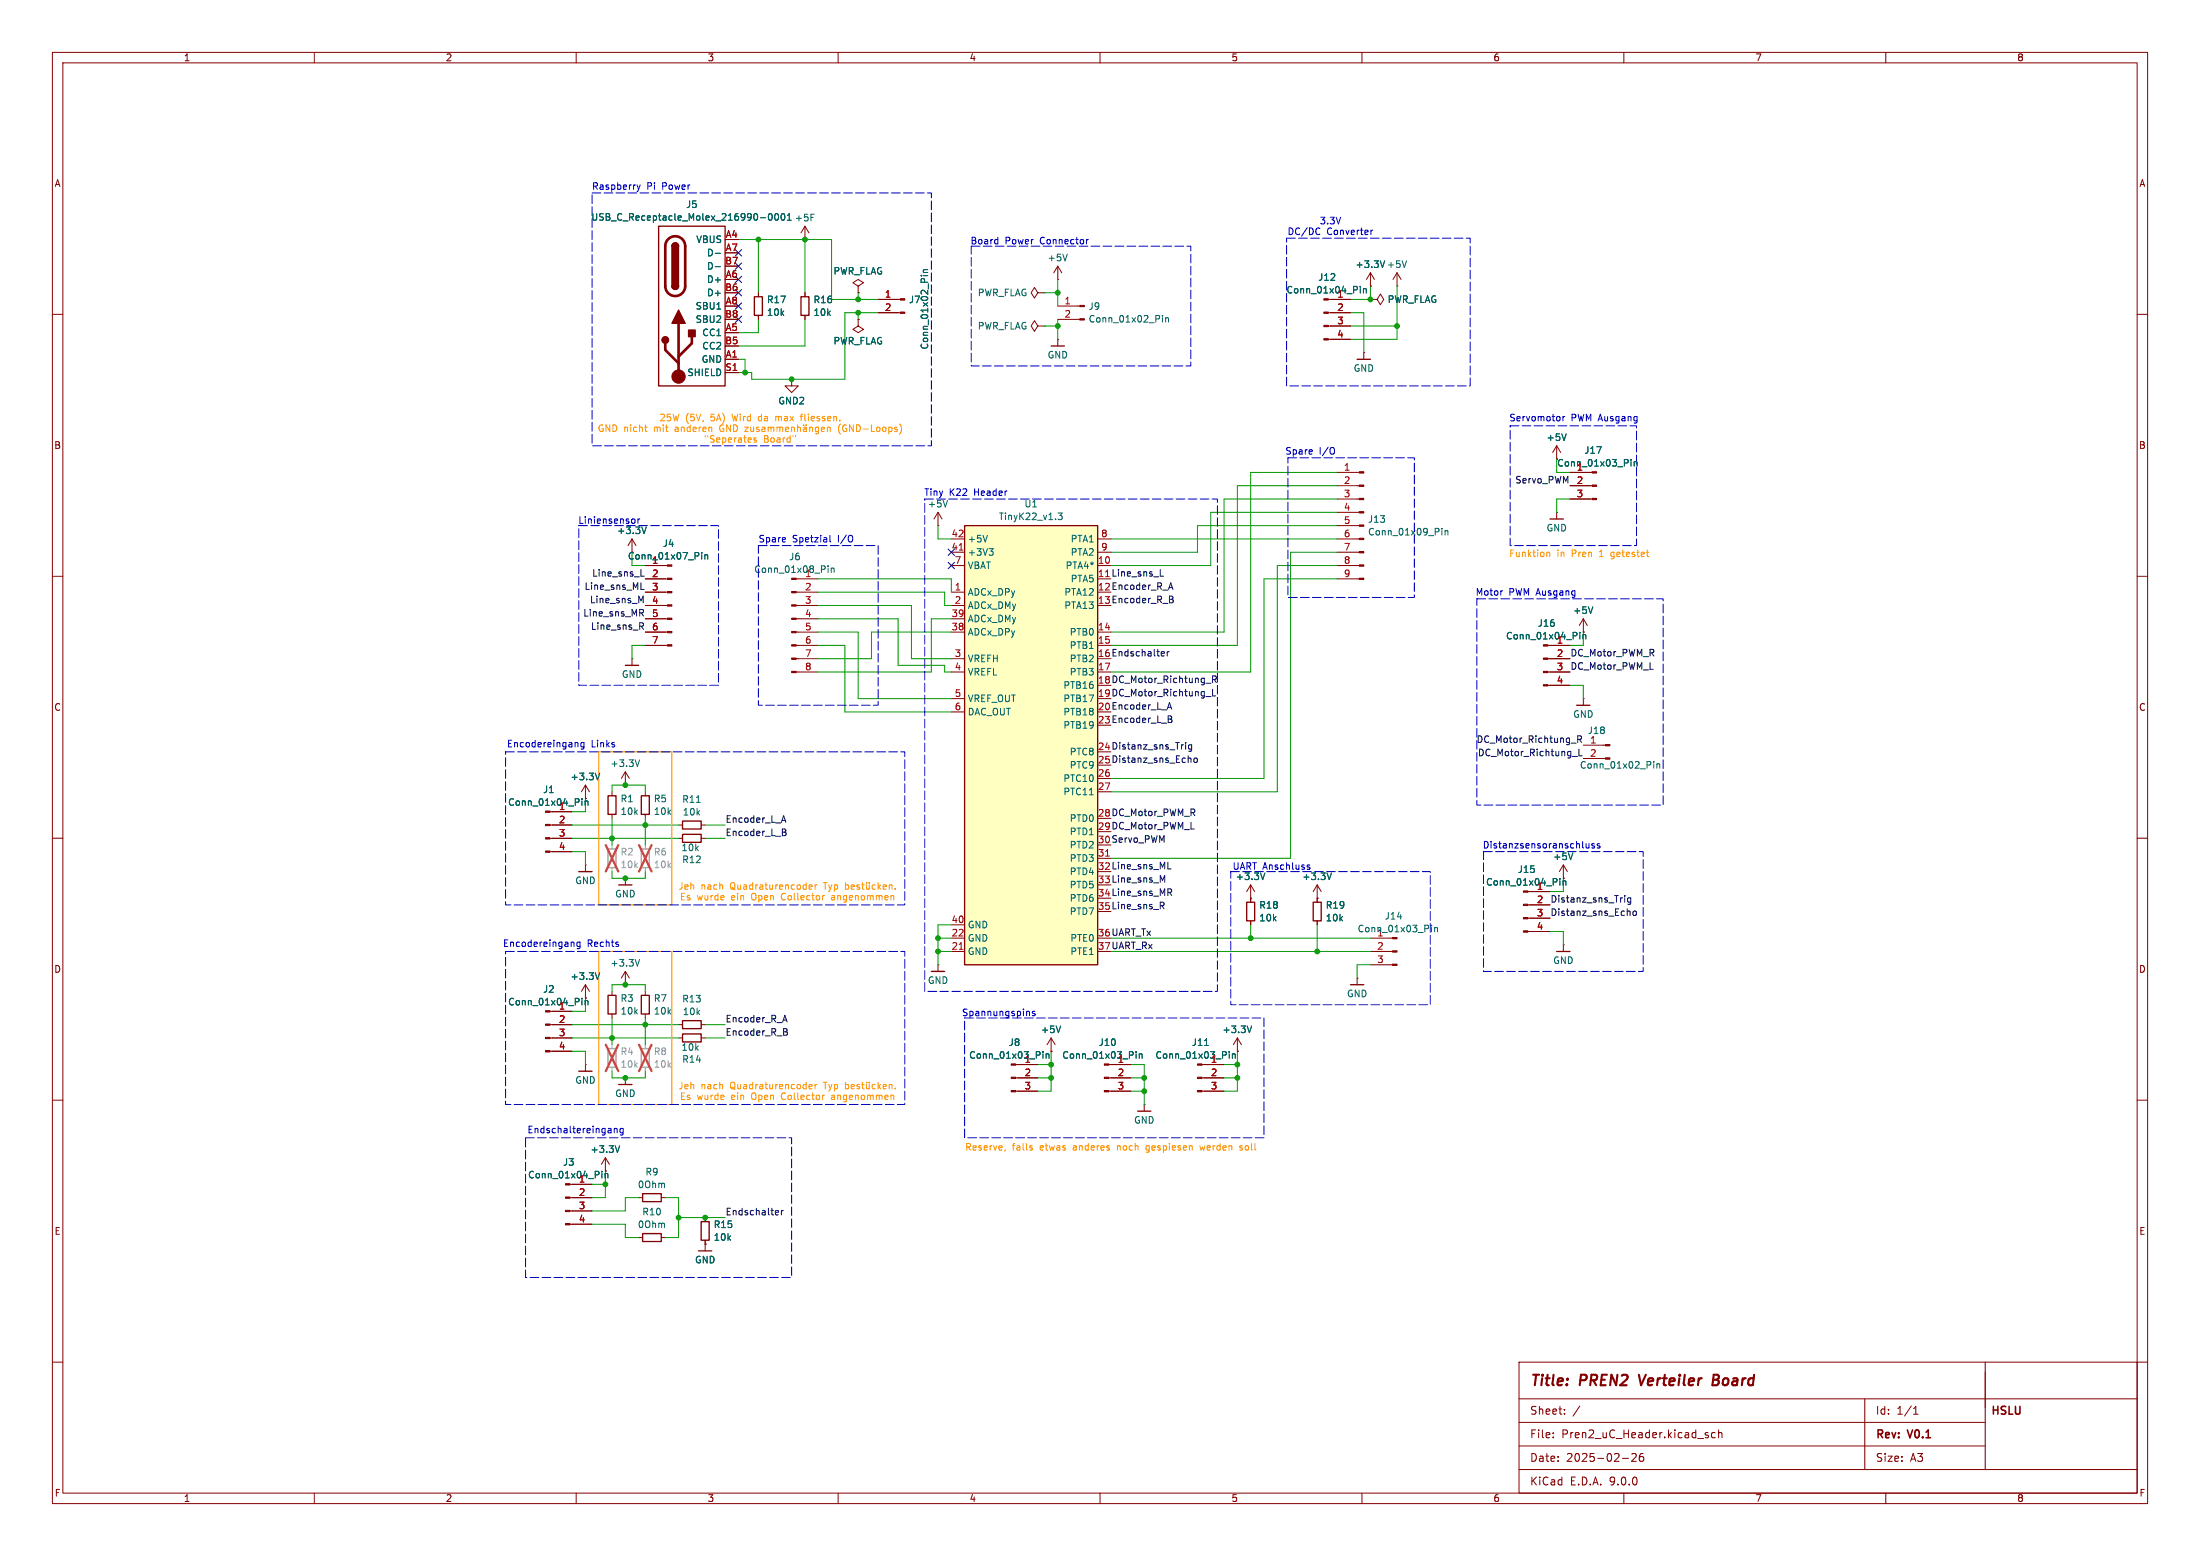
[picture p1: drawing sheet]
<svg xmlns="http://www.w3.org/2000/svg" width="420mm" height="297mm" viewBox="0 0 420 297" stroke-linecap="round" stroke-linejoin="round" font-family="sans-serif">
<g fill="none" stroke="#840000" stroke-width=".19">
<path d="M10 10h400v277h-400zM12 12h396v273h-396zM60 10v2M110 10v2M160 10v2M210 10v2M260 10v2M310 10v2M360 10v2M144.8 55.9v.7M153.7 45.7h.1M153.7 43.2v2.5"/>
<path d="M153.7 55.9v.7M153.7 43.2l-.8 1.3M153.7 43.2l.7 1.3M163.8 54.6l1-.6-1-.7-1 .7 1 .6v1.3M163.8 55.9h.1M167.6 57.2h4.3M167.6 59.7h4.3M198.1 55.9l-.6-1-.7 1 .7 1 .6-1h1.3M199.4 55.9h.1M201.9 53.3h.1M201.9 58.4h4.2M201.9 50.8l-.7 1.3"/>
<path d="M201.9 50.8l.8 1.3M201.9 50.8v2.5M253.6 57.2h4.2M253.6 59.7h4.2M261.6 54.6h.1M261.6 57.2h1.3l.6-1.1 .7 1.1-.7 1-.6-1M261.6 57.2h.1M261.6 52.1l-.7 1.2M261.6 52.1l.8 1.2M261.6 52.1v2.5M266.7 54.6h.1M266.7 52.1l-.8 1.2"/>
<path d="M266.7 52.1l.8 1.2M266.7 52.1v2.5M10 60h2M138.4 68.6h2.6M138.4 71.1h2.6M144.8 60.2v.8M151.1 72.4v1.3h1.3l-1.3 1.2-1.2-1.2h1.2M151.1 72.4h.1M153.7 60.2v.8M163.8 61v1.2l1 .7-1 .6-1-.6 1-.7M163.8 61h.1M198.1 62.2l-.6-1-.7 1 .7 1 .6-1h1.3"/>
<path d="M199.4 62.2h.1M201.9 64.8h.1M201.9 61h4.2M201.9 64.8v1.2M253.6 62.2h4.2M253.6 64.8h4.2M260.3 67.3h.1M260.3 67.3v1.3M408 60h2M255.3 90.2h4.2M255.3 92.7h4.2M255.3 95.3h4.2"/>
<path d="M255.3 97.8h4.2M297.2 97.8h.1M297.2 85.1v2.5M297.2 97.8v1.3M297.2 85.1l-.8 1.3M297.2 85.1l.7 1.3M299.7 90.2h4.2M299.7 92.7h4.2M299.7 95.3h4.2M10 110h2M120.6 102.9l-.7 1.2M120.6 102.9l.8 1.2"/>
<path d="M120.6 102.9v2.5M123.2 108h4.2M123.2 110.5h4.2M123.2 113h4.2M123.2 115.6h4.2M123.2 118.1h4.2M152 110.5h4.2M152 113h4.2M152 115.6h4.2M152 118.1h4.2M255.3 100.3h4.2M255.3 102.9h4.2"/>
<path d="M255.3 105.4h4.2M255.3 108h4.2M255.3 110.5h4.2M302.3 118.1l-.8 1.3M302.3 118.1l.7 1.3M302.3 118.1v2.6M408 110h2M120.6 125.7h.1M120.6 125.7v1.3M123.2 123.2h4.2M123.2 120.7h4.2M152 123.2h4.2"/>
<path d="M152 125.7h4.2M152 128.3h4.2M152 120.7h4.2M295.5 123.2h4.2M295.5 125.7h4.2M295.5 128.3h4.2M295.5 130.8h4.2M302.3 120.7h.1M302.3 133.4h.1M302.3 133.4v1.2M10 160h2M105 154.9h4.2"/>
<path d="M105 157.5h4.2M111.8 152.4h.1M111.8 149.9v2.5M111.8 149.9l-.8 1.2M111.8 149.9l.7 1.2M116.8 151.1v.8M116.8 155.4v.8M119.4 149.9h.1M119.4 147.3v2.6M119.4 147.3l-.8 1.3M119.4 147.3l.7 1.3M123.2 151.1v.8"/>
<path d="M123.2 155.4v.8M129.5 157.5h.8M133.9 157.5h.7M302.3 142.2h4.2M302.3 144.8h4.2M408 160h2M105 160h4.2M105 162.6h4.2M119.4 167.6h.1M119.4 167.6v1.3M129.5 160h.8M133.9 160h.7"/>
<path d="M238.8 171.5h.1M238.8 168.9l-.8 1.3M238.8 168.9l.7 1.3M238.8 168.9v3.3M238.8 175.8v.7M251.5 171.5h.1M251.5 168.9v3.3M251.5 175.8v.7M251.5 168.9l-.8 1.3M251.5 168.9l.7 1.3M261.6 179.1h4.2M291.7 170.2h4.2"/>
<path d="M291.7 172.7h4.2M291.7 175.3h4.2M291.7 177.8h4.2M298.4 167.6h.1M298.4 165.1l-.7 1.3M298.4 165.1l.8 1.3M298.4 165.1v2.5M105 193h4.2M105 195.6h4.2M105 198.1h4.2M111.8 190.5h.1M111.8 188v2.5"/>
<path d="M111.8 188l-.8 1.2M111.8 188l.7 1.2M119.4 188h.1M119.4 185.4l-.8 1.3M119.4 185.4l.7 1.3M119.4 185.4v2.6M123.2 189.2v.8M123.2 193.5v.8M129.5 195.6h.8M129.5 198.1h.8M133.9 195.6h.7M133.9 198.1h.7"/>
<path d="M200.7 198.1l-.8 1.3M200.7 198.1l.7 1.3M200.7 198.1v2.6M236.2 198.1l-.7 1.3M236.2 198.1l.8 1.3M236.2 198.1v2.6M259.1 186.7h.1M259.1 186.7v1.3M261.6 181.6h4.2M261.6 184.2h4.2M298.4 180.3h.1M298.4 180.3v1.3"/>
<path d="M10 210h2M105 200.7h4.2M111.8 203.2h.1M111.8 203.2v1.3M119.4 205.7h.1M119.4 205.7v1.3M193.9 203.2h4.2M193.9 205.7h4.2M193.9 208.3h4.2M200.7 200.7h.1M211.7 203.2h4.2M211.7 205.7h4.2"/>
<path d="M211.7 208.3h4.2M218.4 210.8h.1M218.4 210.8v1.3M229.5 203.2h4.2M229.5 205.7h4.2M229.5 208.3h4.2M236.2 200.7h.1M408 210h2M108.8 226.1h4.2M108.8 228.6h4.2M108.8 231.1h4.2M108.8 233.7h4.2"/>
<path d="M115.6 223.5h.1M115.6 221l-.8 1.2M115.6 221l.7 1.2M115.6 221v2.5M121.9 228.6h.8M121.9 236.2h.8M126.2 228.6h.8M126.2 236.2h.8M134.6 237.5h.1M134.6 232.4v.8M134.6 236.7v2.1M10 260h2"/>
<path d="M290 260h118v25h-118zM290 267h118M290 271.5h89M290 276h89M296.5 274.3v.1M296.5 273.5v.2M298.7 269.8v.1M298.7 269v.2M301.6 268.4l-1.3 1.9M309.7 278.4h1.2M311.5 277.6l.6-.2 .2 .2 .1 .3-1 1h1M313.7 277.4a.59 .59 0 0 0-.8 .7v.6l.2 .2h.4l.2-.1 .1-.5-.1-.2-.5-.1-.3 .3"/>
<path d="M325.9 273.9l.3 .3-.3 .2M325.9 273.4l.2 .1M327.4 273.5l-.4-.1-.3 .3 .2 .7h.5M328.1 273.6l.2-.2 .4 .1v.9M328.1 272.9v1.5M356 267v13.5M365.3 269.9h.9M365.3 268.9l.4-.5v1.5M379 260v20.5M408 260h2M60 285v2M110 285v2"/>
<path d="M160 285v2M210 285v2M260 285v2M290 280.5h118M310 285v2M360 285v2"/>
</g>
<path d="M312.9 262.4l.4 2M327 263.4h.7M327.7 263.4l.3 .1M327.8 262.4h-.6l-.3 2 1-.1M327.9 263.3l-.2 .1" fill="none" stroke="#840000" stroke-width=".4"/>
<g fill="none" stroke="#006464" stroke-width=".19">
<path d="M136.6 48.4h.9M136.6 50.9h.9M145.2 41.6h.9M146.8 40.9l.2-.1a.68 .68 0 0 1 .4 .6 .68 .68 0 0 1-.4 .6l-.3-.4zM148 40.9l.2-.1a.68 .68 0 0 1 .4 .6 .68 .68 0 0 1-.4 .6l-.3-.4zM149.3 40.8h.1a.68 .68 0 0 1 .4 .6 .68 .68 0 0 1-.4 .6 .84 .84 0 0 1-.1-1.2zM150.3 42h.7M150.3 41.1l.4-.3v1.2M154.8 40.9h.6M175.8 52.6h.2M176.3 52.6h.8M176.3 52h.8"/>
<path d="M177.1 51.5h-.8v.3l.1 .2M203.7 48.5l-.4 1.3M259.7 54.7v.1M259.7 55.1v.8M260.3 55.1v.8M260.3 55.2l.2-.1h.3v.8M264.3 49.8l-.4 1.3M268.5 49.8l-.4 1.3M221.9 60.2v.1M221.9 60.6v.9M222.5 60.6v.9M222.5 60.8l.2-.2 .3 .1 .1 .8"/>
<path d="M299 82.8l-.4 1.3M311.4 87.7v.1M311.4 88.1v.9M312 88.1v.9M312 88.2l.2-.1 .3 .1v.8M123.4 100.6l-.5 1.3M134 105.5v.1M134 105.9v.8M134.6 105.9v.8M134.6 106l.1-.1h.3l.1 .8M158.1 108v.1M158.1 108.4v.9"/>
<path d="M158.7 108.4v.9M158.7 108.5l.2-.1 .3 .1v.8M275.3 100.9v.1M275.3 101.3v.8M275.9 101.3v.8M275.9 101.4l.1-.1h.4v.8M304.1 115.8l-.4 1.3M301.6 120.7v.1M301.6 121.1v.9M302.2 121.1v.9M302.2 121.2l.2-.1 .3 .1v.8M111.1 152.5v.1"/>
<path d="M111.1 152.9v.8M111.7 152.9v.8M111.7 153l.2-.1h.3v.8M114.5 147.6l-.4 1.2M122.1 145l-.4 1.3M133 153.2h.7M315.7 145.4v.1M315.7 145.8v.8M316.3 145.8v.8M316.3 145.9l.2-.1h.3v.8M241.5 166.6l-.4 1.3M254.2 166.6l-.4 1.3"/>
<path d="M273.3 176.6v.1M273.3 177v.9M273.9 177v.9M273.9 177.1l.2-.1 .3 .1v.8M297.8 167.7v.1M297.8 168.1v.9M298.4 168.1v.9M298.4 168.2l.2-.1 .3 .1v.8M300.3 162.8l-.5 1.3M111.1 190.6v.1M111.1 191v.8M111.7 191v.8"/>
<path d="M111.7 191.1l.2-.1h.3v.8M114.5 185.7l-.4 1.2M122.1 183.1l-.4 1.3M202.5 195.8l-.4 1.3M230 199.6h.7M238.9 195.8l-.4 1.3M118.3 218.7l-.4 1.3M199.1 200.7v.2M199.1 201.2v.8M199.7 201.3l.2-.1h.3l.1 .8M199.7 201.2v.8M216.9 200.7v.2"/>
<path d="M216.9 201.2v.8M217.5 201.3l.2-.1h.3v.8M217.5 201.2v.8M234.7 200.7v.2M234.7 201.2v.8M235.3 201.2v.8M235.3 201.3l.2-.1h.3v.8M114.9 223.6v.1M114.9 224v.8M115.5 224v.8M115.5 224.1l.2-.1 .3 .1 .1 .7"/>
</g>
<g fill="none" stroke="#840000" stroke-width=".25">
<path d="M125.7 43.2h12.7v30.5h-12.7zM128.3 47a.64 .64 0 0 1 .6-.6 .64 .64 0 0 1 .6 .6M128.3 54.6a.64 .64 0 0 0 .6 .6 .64 .64 0 0 0 .6-.6M144 56.6h1.5v3.6h-1.5zM152.9 56.6h1.5v3.6h-1.5zM200.7 66h2.5M259.1 68.6h2.5M295.9 99.1h2.5M119.4 127h2.5M301 134.6h2.5M116.1 151.9h1.5v3.5h-1.5zM122.4 151.9h1.6v3.5h-1.6z"/>
<path d="M130.3 159.3h3.6v1.5h-3.6zM130.3 156.7h3.6v1.5h-3.6zM118.1 168.9h2.5M238 172.2h1.5v3.6h-1.5zM250.7 172.2h1.5v3.6h-1.5zM122.4 190h1.6v3.5h-1.6zM130.3 194.8h3.6v1.5h-3.6zM130.3 197.4h3.6v1.5h-3.6zM257.8 188h2.5M297.2 181.6h2.5M110.5 204.5h2.5M118.1 207h2.5"/>
<path d="M217.2 212.1h2.5M122.7 227.8h3.5v1.6h-3.5zM122.7 235.5h3.5v1.5h-3.5zM133.3 238.8h2.6M133.9 233.2h1.5v3.5h-1.5z"/>
</g>
<g fill="#840000" stroke="#840000" stroke-width=".19">
<path d="M104.1 192.9h.9v.3h-.9z"/>
<path d="M104.1 195.5h.9v.2h-.9z"/>
<path d="M104.1 198h.9v.2h-.9z"/>
<path d="M104.1 200.5h.9v.3h-.9z"/>
<path d="M294.6 123.1h.9v.2h-.9z"/>
<path d="M294.6 125.6h.9v.3h-.9z"/>
<path d="M294.6 128.1h.9v.3h-.9z"/>
<path d="M294.6 130.7h.9v.2h-.9z"/>
<path d="M306.5 142.1h.8v.3h-.8z"/>
<path d="M306.5 144.7h.8v.2h-.8z"/>
<path d="M228.6 203.1h.9v.2h-.9z"/>
<path d="M228.6 205.6h.9v.3h-.9z"/>
<path d="M228.6 208.2h.9v.2h-.9z"/>
<path d="M206.1 58.3h.9v.2h-.9z"/>
<path d="M206.1 60.8h.9v.3h-.9z"/>
<path d="M265.8 178.9h.9v.3h-.9z"/>
<path d="M265.8 181.5h.9v.2h-.9z"/>
<path d="M265.8 184h.9v.3h-.9z"/>
<path d="M104.1 154.8h.9v.3h-.9z"/>
<path d="M104.1 157.4h.9v.2h-.9z"/>
<path d="M104.1 159.9h.9v.2h-.9z"/>
<path d="M104.1 162.4h.9v.3h-.9z"/>
<path d="M259.5 90h.8v.3h-.8z"/>
<path d="M259.5 92.6h.8v.2h-.8z"/>
<path d="M259.5 95.1h.8v.3h-.8z"/>
<path d="M259.5 97.7h.8v.2h-.8z"/>
<path d="M259.5 100.2h.8v.3h-.8z"/>
<path d="M259.5 102.7h.8v.3h-.8z"/>
<path d="M259.5 105.3h.8v.2h-.8z"/>
<path d="M259.5 107.8h.8v.3h-.8z"/>
<path d="M259.5 110.4h.8v.2h-.8z"/>
<path d="M107.9 225.9h.9v.3h-.9z"/>
<path d="M107.9 228.5h.9v.2h-.9z"/>
<path d="M107.9 231h.9v.3h-.9z"/>
<path d="M107.9 233.6h.9v.2h-.9z"/>
<path d="M252.7 57h.9v.3h-.9z"/>
<path d="M252.7 59.6h.9v.2h-.9z"/>
<path d="M252.7 62.1h.9v.3h-.9z"/>
<path d="M252.7 64.6h.9v.3h-.9z"/>
<path d="M151.1 110.4h.9v.2h-.9z"/>
<path d="M151.1 112.9h.9v.3h-.9z"/>
<path d="M151.1 115.4h.9v.3h-.9z"/>
<path d="M151.1 118h.9v.2h-.9z"/>
<path d="M151.1 120.5h.9v.3h-.9z"/>
<path d="M151.1 123.1h.9v.2h-.9z"/>
<path d="M151.1 125.6h.9v.3h-.9z"/>
<path d="M151.1 128.1h.9v.3h-.9z"/>
<path d="M127.4 107.8h.9v.3h-.9z"/>
<path d="M127.4 110.4h.9v.2h-.9z"/>
<path d="M127.4 112.9h.9v.3h-.9z"/>
<path d="M127.4 115.4h.9v.3h-.9z"/>
<path d="M127.4 118h.9v.2h-.9z"/>
<path d="M127.4 120.5h.9v.3h-.9z"/>
<path d="M127.4 123.1h.9v.2h-.9z"/>
<path d="M290.8 170.1h.9v.2h-.9z"/>
<path d="M290.8 172.6h.9v.2h-.9z"/>
<path d="M290.8 175.1h.9v.3h-.9z"/>
<path d="M290.8 177.7h.9v.2h-.9z"/>
<path d="M210.8 203.1h.9v.2h-.9z"/>
<path d="M210.8 205.6h.9v.3h-.9z"/>
<path d="M210.8 208.2h.9v.2h-.9z"/>
<path d="M193 203.1h.9v.2h-.9z"/>
<path d="M193 205.6h.9v.3h-.9z"/>
<path d="M193 208.2h.9v.2h-.9z"/>
<path d="M303.9 90h.9v.3h-.9z"/>
<path d="M303.9 92.6h.9v.2h-.9z"/>
<path d="M303.9 95.1h.9v.3h-.9z"/>
<path d="M171.9 57h.8v.3h-.8z"/>
<path d="M171.9 59.6h.8v.2h-.8z"/>
<circle cx="129.5" cy="71.9" r="1.27"/>
</g>
<path d="M116.1 162.1h1.5v3.5h-1.5zM122.4 162.1h1.6v3.5h-1.6zM116.1 200.2h1.5v3.5h-1.5zM122.4 200.2h1.6v3.5h-1.6z" fill="none" stroke="#a1a1a1" stroke-width=".25"/>
<path d="M116.8 161.3v.8M116.8 165.6v.8M123.2 161.3v.8M123.2 165.6v.8M116.8 199.4v.8M123.2 199.4v.8M116.8 203.7v.8M123.2 203.7v.8" fill="none" stroke="#a1a1a1" stroke-width=".19"/>
<path d="M115.6 161.3l2.4 5M118 161.3l-2.4 5M122 161.3l2.4 5M124.4 161.3l-2.4 5M115.6 199.4l2.4 5M118 199.4l-2.4 5M122 199.4l2.4 5M124.4 199.4l-2.4 5" fill="none" stroke="#e65255" stroke-width=".46"/>
<path d="M127.6 45.7a1.91 1.91 0 0 1 2-.5 1.91 1.91 0 0 1 1.2 1.8v7.6a1.91 1.91 0 0 1-1.9 1.9 1.91 1.91 0 0 1-1.9-1.9v-7.8l.2-.6zM127 65.5v1.3l2.5 2.5M129.5 61.7v10.2M132.1 64.3v1.2l-2.6 2.6" fill="none" stroke="#840000" stroke-width=".51"/>
<g fill="#840000" stroke="#840000" stroke-width=".25">
<path d="M128.3 47h1.2v7.6h-1.2z"/>
<path d="M128.5 46.5a.64 .64 0 0 1 .6-.1 .64 .64 0 0 1 .4 .6h-1.2z"/>
<path d="M128.3 54.6h1.2a.64 .64 0 0 1-.6 .6 .64 .64 0 0 1-.6-.6z"/>
<path d="M129.5 59.2l1.3 2.5h-2.5z"/>
<path d="M131.4 63h1.3v1.3h-1.3z"/>
<circle cx="127" cy="64.9" r=".63"/>
</g>
<path d="M184.1 100.3h25.4v83.9h-25.4z" fill="#ffffc2"/>
<path d="M184.1 100.3h25.4v83.9h-25.4zM110.5 166.4h2.5M116.1 190h1.5v3.5h-1.5zM177.8 185.4h2.5" fill="none" stroke="#840000" stroke-width=".25"/>
<g fill="none" stroke="#840000" stroke-width=".19">
<path d="M144.8 55.9v.7M153.7 55.9v.7M163.8 55.9h.1M167.6 57.2h3.8M167.6 59.7h3.8M254 57.2h3.8M254 59.7h3.8M261.6 54.6h.1M261.6 57.2h.1M138.4 68.6h2.6M138.4 71.1h2.6M144.8 60.2v.8"/>
<path d="M151.1 72.4h.1M153.7 60.2v.8M163.8 61h.1M254 62.2h3.8M254 64.8h3.8M179.1 97.8l-.8 1.3M179.1 97.8l.7 1.3M179.1 97.8v2.5M299.7 90.2h3.8M299.7 92.7h3.8M299.7 95.3h3.8M123.2 108h3.8"/>
<path d="M123.2 113h3.8M123.2 115.6h3.8M123.2 118.1h3.8M123.2 110.5h3.8M179.1 100.3h.1M181.6 102.9h2.5M181.6 105.4h2.5M181.6 108h2.5M181.6 113h2.5M181.6 115.6h2.5M181.6 118.1h2.5M209.5 102.9h2.6"/>
<path d="M209.5 105.4h2.6M209.5 108h2.6M123.2 120.7h3.8M123.2 123.2h3.8M181.6 120.7h2.5M181.6 125.7h2.5M181.6 128.3h2.5M181.6 133.4h2.5M181.6 135.9h2.5M209.5 120.7h2.6M209.5 128.3h2.6M209.5 123.2h2.6"/>
<path d="M295.9 125.7h3.8M295.9 128.3h3.8M295.9 123.2h3.8M295.9 130.8h3.8M302.3 120.7h.1M105.4 154.9h3.8M105.4 157.5h3.8M111.8 152.4h.1M209.5 148.6h2.6M209.5 151.1h2.6M105.4 160h3.8M105.4 162.6h3.8"/>
<path d="M111.8 165.1h.1M111.8 165.1v1.3M181.6 176.5h2.5M181.6 179.1h2.5M209.5 163.8h2.6M238.8 171.5h.1M238.8 171.5v.7M238.8 175.8v.7M251.5 171.5h.1M251.5 171.5v.7M251.5 175.8v.7M292.1 170.2h3.8"/>
<path d="M292.1 172.7h3.8M292.1 175.3h3.8M292.1 177.8h3.8M298.4 167.6h.1M105.4 193h3.8M105.4 195.6h3.8M105.4 198.1h3.8M111.8 190.5h.1M116.8 189.2v.8M116.8 193.5v.8M179.1 184.2h.1M179.1 184.2v1.2"/>
<path d="M181.6 181.6h2.5M105.4 200.7h3.8M194.3 203.2h3.8M194.3 205.7h3.8M194.3 208.3h3.8M200.7 200.7h.1M212.1 203.2h3.8M212.1 205.7h3.8M212.1 208.3h3.8M229.9 203.2h3.8M229.9 205.7h3.8M229.9 208.3h3.8"/>
<path d="M236.2 200.7h.1M109.2 226.1h3.8M109.2 228.6h3.8M109.2 231.1h3.8M109.2 233.7h3.8M115.6 223.5h.1M134.6 237.5h.1M134.6 232.4v.8M134.6 236.7v.8"/>
</g>
<g fill="none" stroke="#006464" stroke-width=".19">
<path d="M136.6 48.4h.9M136.6 50.9h.9M145.2 41.6h.9M146.8 40.9l.2-.1a.68 .68 0 0 1 .4 .6 .68 .68 0 0 1-.4 .6l-.3-.4zM148 40.9l.2-.1a.68 .68 0 0 1 .4 .6 .68 .68 0 0 1-.4 .6l-.3-.4zM149.3 40.8h.1a.68 .68 0 0 1 .4 .6 .68 .68 0 0 1-.4 .6 .84 .84 0 0 1-.1-1.2zM150.3 42h.7M150.3 41.1l.4-.3v1.2M175.8 52.6h.2M176.3 52.6h.8M176.3 52h.8M177.1 51.5h-.8v.3l.1 .2"/>
<path d="M259.7 54.7v.1M259.7 55.1v.8M260.3 55.1v.8M260.3 55.2l.2-.1h.3v.8M264.3 49.8l-.4 1.3M180.9 95.5l-.4 1.3M202 97.9h.8l-.4 .5 .3 .1v.6l-.2 .1-.5-.1M299 82.8l-.4 1.3M311.4 87.7v.1M311.4 88.1v.9M312 88.1v.9M312 88.2l.2-.1 .3 .1v.8"/>
<path d="M123.4 100.6l-.5 1.3M134 105.5v.1M134 105.9v.8M134.6 105.9v.8M134.6 106l.1-.1h.3l.1 .8M188.5 102.2l-.4 1.2M188.8 104.7h.8l-.4 .5M189.4 105.2l.2 .2v.3l-.2 .3M304.1 115.8l-.4 1.3M301.6 120.7v.1M301.6 121.1v.9M302.2 121.1v.9"/>
<path d="M302.2 121.2l.2-.1 .3 .1v.8M111.1 152.5v.1M111.1 152.9v.8M111.7 152.9v.8M111.7 153l.2-.1h.3v.8M114.5 147.6l-.4 1.2M208 151.7h.7M241.5 166.6l-.4 1.3M254.2 166.6l-.4 1.3M297.8 167.7v.1M297.8 168.1v.9M298.4 168.1v.9"/>
<path d="M298.4 168.2l.2-.1 .3 .1v.8M300.3 162.8l-.5 1.3M111.1 190.6v.1M111.1 191v.8M111.7 191v.8M111.7 191.1l.2-.1h.3v.8M114.5 185.7l-.4 1.2M202.5 195.8l-.4 1.3M230 199.6h.7M238.9 195.8l-.4 1.3M118.3 218.7l-.4 1.3M199.1 200.7v.2"/>
<path d="M199.1 201.2v.8M199.7 201.3l.2-.1h.3l.1 .8M199.7 201.2v.8M216.9 200.7v.2M216.9 201.2v.8M217.5 201.2v.8M217.5 201.3l.2-.1h.3v.8M234.7 200.7v.2M234.7 201.2v.8M235.3 201.3l.2-.1h.3v.8M235.3 201.2v.8M114.9 223.6v.1"/>
<path d="M114.9 224v.8M115.5 224v.8M115.5 224.1l.2-.1 .3 .1 .1 .7"/>
</g>
<path d="M183.1 105h.7M211.1 163.4h.7M183.1 181.2h.7" fill="none" stroke="#a90000" stroke-width=".19"/>
<g fill="none" stroke="#0f0f0f" stroke-width=".19">
<path d="M122.1 118.9h.5l.2 .2-.1 .4h-.6M122.4 110h.6M122.4 112.5h.6M122.4 114.7l.4-.9v1.3M122.4 117l.4 .6M122.4 119.5l.4 .6M122.6 116.3l.2 .3v.3l-.2 .1M221.5 110h.6M223.2 112.2h.6M223.3 113.8l.6 .1v.3l-.2 .2M223.3 114.4h.4M223.5 111.2l.4 1.3"/>
<path d="M223.7 114.4l.3 .2-.1 .3-.6 .2M221.9 124.4h.3l.1 .3-.6 .1M222.2 125.2h-.3M222.8 124.4v.8M223 135h.6M223 136.6l.6 .2 .1 .2-.3 .3M223 137.3h.4M223.2 124.4l-.4 .2M223.3 134.1l.4 1.3M223.4 137.3l.3 .2v.3l-.7 .1M230.2 130.4h1M230.2 133h1"/>
<path d="M231.5 129.7l.6-.1 .1-.1-.1-.4-.6-.1v1.3M231.5 131.6v1.2h.6M231.8 129.7l.4 .6M149.3 156.6h.6M149.4 158.2l.6 .2v.2l-.2 .2M149.4 158.8h.4M149.6 155.7l.4 1.3M149.8 158.8l.3 .3-.1 .3-.6 .1M226.3 141.7v.1M226.3 142.2v.8M227.2 144.7l.2 .2v.6M227.5 142.2v1l-.3 .2h-.3"/>
<path d="M227.5 142.2h-.4l-.2 .2 .1 .5h.5M228 144.8l.3-.1 .3 .2v.4l-.3 .2h-.3l-.1-.2zM299.9 141.8h1M300.2 144.4h.9M301.2 141.1h.6l.1-.2v-.3l-.7-.1v1.2M301.4 143v1.3h.6M301.5 141.1l.4 .6M221.5 172.2h.5l.2 .2-.1 .4-.6 .1M221.8 172.9l.4 .6M221.9 168l.5-.9v1.3M223 165.9h.6M223.3 170.3l.4 .6"/>
<path d="M223.4 169.7l.3 .2-.1 .3-.2 .1M310.2 170.9v.2M310.2 171.4v.8M311 173.9l.2 .2v.6M311.3 171.4v1l-.2 .2h-.3M311.3 171.4h-.4l-.2 .2 .1 .5h.5M311.9 174l.3-.1 .2 .2v.4l-.2 .2h-.3l-.2-.2zM149.5 194.7h.6M149.6 196.3l.6 .2 .1 .2-.3 .2M149.6 196.9h.4M149.8 193.8l.5 1.3M150 196.9l.3 .3v.3l-.7 .1"/>
<path d="M148.2 231.1h.4v.3l-.6 .1M148.6 231.8l-.4 .1M149.2 231.1v.8M149.5 231.1l-.3 .2"/>
</g>
<g fill="none" stroke="#009600" stroke-width=".19">
<path d="M141 45.7h17.7v11.5h8.9M144.8 45.7v10.2M153.7 45.7v10.2M163.8 55.9v1.3M163.8 59.7v1.3M167.6 59.7h-6.3v12.7h-17.8v-1.3h-2.5M199.4 55.9h2.5M201.9 53.3v5.1M257.8 59.7h2.5v7.6M261.6 54.6v2.6h-3.8M266.7 54.6v10.2h-8.9M141 68.6h1.2v2.5"/>
<path d="M144.8 61v2.5h-3.8M153.7 61v5h-12.7M199.4 62.2h2.5M201.9 61v3.8M257.8 62.2h8.9M255.3 92.7h-19.1v30.5h-24.1M255.3 90.2h-16.5v38.1h-26.7M255.3 95.3h-21.6v25.4h-21.6M255.3 97.8h-24.2v10.2h-19M297.2 87.6v2.6h2.5M299.7 95.3h-2.5v2.5M120.6 105.4v2.6h2.6"/>
<path d="M156.2 110.5h25.4v2.5M156.2 118.1h15.2v8.9h8.9v1.3h1.3M156.2 115.6h17.8v10.1h7.6M156.2 113h24.1v2.6h1.3M179.1 100.3v2.6h2.5M181.6 118.1h-3.8v10.2h-21.6M212.1 102.9h43.2M255.3 105.4h-8.9v58.4h-34.3M255.3 108h-11.5v43.1h-31.7M255.3 110.5h-14v38.1h-29.2M255.3 100.3h-26.7v5.1h-16.5M123.2 123.2h-2.6v2.5"/>
<path d="M156.2 123.2h5.1v12.7h20.3M156.2 120.7h7.6v12.7h17.8M181.6 120.7h-15.2v5h-10.2M299.7 130.8h2.6v2.6M302.3 120.7v2.5h-2.6M109.2 157.5h20.3M111.8 152.4v2.5h-2.6M116.8 151.1v-1.2h6.4v1.2M116.8 156.2v5.1M123.2 156.2v5.1M134.6 157.5h3.8M109.2 162.6h2.6v2.5"/>
<path d="M109.2 160h20.3M116.8 166.4v1.2h6.4v-1.2M134.6 160h3.8M179.1 179.1h2.5M181.6 176.5h-2.5v7.7M212.1 179.1h49.5M238.8 176.5v2.6M251.5 176.5v5.1M295.9 177.8h2.5v2.5M298.4 167.6v2.6h-2.5M109.2 198.1h20.3M109.2 195.6h20.3"/>
<path d="M111.8 190.5v2.5h-2.6M116.8 189.2v-1.2h6.4v1.2M116.8 194.3v5.1M123.2 194.3v5.1M134.6 198.1h3.8M134.6 195.6h3.8M179.1 181.6h2.5M212.1 181.6h49.5M261.6 184.2h-2.5v2.5M109.2 200.7h2.6v2.5M116.8 204.5v1.2h6.4v-1.2M198.1 205.7h2.6"/>
<path d="M198.1 203.2h2.6M200.7 200.7v7.6h-2.6M215.9 205.7h2.5M215.9 203.2h2.5v7.6M215.9 208.3h2.5M233.7 205.7h2.5M233.7 203.2h2.5M236.2 200.7v7.6h-2.5M113 226.1h2.6M113 233.7h6.4v2.5h2.5M115.6 223.5v5.1h-2.6M121.9 228.6h-2.5v2.5h-6.4"/>
<path d="M127 228.6h2.5v7.6h-2.5M129.5 232.4h8.9"/>
</g>
<g fill="none" stroke="#000084" stroke-width=".19">
<path d="M140.4 52.7l1.2 1.2M140.4 55.3l1.2 1.2M140.4 57.8l1.2 1.2M140.4 50.2l1.2 1.2M140.4 47.7l1.2 1.2M141.6 52.7l-1.2 1.2M141.6 55.3l-1.2 1.2M141.6 57.8l-1.2 1.2M141.6 50.2l-1.2 1.2M141.6 47.7l-1.2 1.2M140.4 60.4l1.2 1.2M141.6 60.4l-1.2 1.2"/>
<path d="M181 104.8l1.2 1.2M181 107.3l1.2 1.3M182.2 104.8l-1.2 1.2M182.2 107.3l-1.2 1.3"/>
</g>
<g fill="none" stroke="#0000c2" stroke-width=".19">
<path d="M121.6 35.3l.3 .8M121.9 36.1l-.3 .5M122.2 35.3l-.3 .8M190.4 45.7l.1 .1M190.5 45.3v1.3M190.5 46.5l-.1 .1M207.8 45.7l-.4 .3M252 44.7l-.3 .1M261.7 43.9v.9M262.1 43.9l-.4 .3M297.8 79.6v.6M298.4 79.5v.8"/>
<path d="M298.7 79.5l-.3 .2M120.8 99.1h.3l.1 .2v.5l-.4 .1M121.8 99.1v.8M122.1 99.1l-.3 .2M254.7 85.6v.9M158.4 102.2v1.1l.2 .2M286.7 112.8h.2M110 141.7l.3 .2v.7M111.5 141.8l-.4-.1-.2 .3 .1 .5h.5M111.5 141.7v1.1l-.3 .2-.3-.1M109.2 179.8l.4 .2v.7M110.7 179.9l-.3-.1-.3 .3 .1 .5h.5"/>
<path d="M110.7 179.8v1.1l-.2 .2-.3-.1M249.6 165.5l.5 .2-.1 .2h-.3M249.6 165.2h.4M302.8 161l.1 .8 .3 .1 .1-.1M303.3 161v.9M304.4 161.1l-.3-.1-.2 .2v.2l.5 .1v.3h-.5M305.4 161.1l-.3-.1-.2 .2 .1 .2 .4 .1v.3h-.5M196.2 193l.3 .2v.7M197.6 193.1l-.3-.1-.2 .2v.2l.5 .1v.3h-.5M117.3 215.4v.8M117.3 215.5l.2-.1h.3v.8M119 215.4h-.4l-.2 .2 .1 .6h.5"/>
<path d="M119 215.4v1l-.3 .3-.3-.1"/>
</g>
<g fill="none" stroke="#ff9500" stroke-width=".19">
<path d="M148.1 79.5v.8M148.3 79.5l-.2 .1M152.8 79.5h.4M153.2 79.1l-.3 .1v1.1M123.1 81.5h.4M123.3 82.3l.2 .1M137.5 81.4a.57 .57 0 0 0 0 .7 .57 .57 0 0 0 .7 .2v-.5h-.3M139.4 81.1v1.3l-.7-1.3v1.3M140.1 81.1v1.3a.67 .67 0 0 0 .7-.4 .67 .67 0 0 0-.3-.8M142.2 81.5h.6l-.6 .9h.6M143.3 81.5l.1 .8 .3 .1 .2-.1M143.9 81.5v.9"/>
<path d="M144.4 83.6h-.3l-.2 .2 .1 .1 .4 .2v.3h-.5M144.9 81.6l-.3-.1-.2 .2 .1 .2 .4 .1v.3h-.5M145.5 81.6h.5v.8M146 81.8l-.4 .1-.2 .2 .2 .3 .4-.1M146.6 81.6l.4-.1 .2 .2M146.6 81.5v.9M147.2 81.7l.2-.2 .3 .1v.8M147.2 81.7v.7M148.3 81.6l.4-.1 .2 .2M148.3 81.5v.9M148.9 81.7l.2-.2 .3 .1v.8M148.9 81.7v.7"/>
<path d="M150 81.9l.6-.1-.1-.2-.3-.1-.2 .2v.6h.5M151.1 81.6l.2-.1 .3 .1 .1 .8M151.1 81.5v.9M151.9 83.1v.3M152.3 81.6l.1-.1 .4 .1v.8M152.3 81.1v1.3M153.4 81.6h.5l.1 .8M154 81.8l-.5 .1-.1 .2 .1 .3 .5-.1M154.6 81.6l.1-.1 .3 .1 .1 .8M154.6 81.5v.9M156.3 81.6l-.4-.1-.2 .3 .1 .5h.5M156.3 81.5v1.1l-.3 .2-.3-.1"/>
<path d="M156.8 81.9l.6-.1-.1-.2-.3-.1-.2 .2 .1 .6h.4M158 81.6l.1-.1 .3 .1 .1 .8M158 81.5v.9M160.2 81.2a1.47 1.47 0 0 0 .2 1.7M171.8 81a1.49 1.49 0 0 1 0 1.8M295.3 105.4v.8M295.3 105.5l.2-.1 .3 .1v.7M114.3 143.5h14v29.2h-14zM154.4 169.1l.2-.2 .5 .2v.1l-.7 .1M154.4 169.6l.2 .1h.4M155.6 168.9v.8M156 168.9l-.4 .2"/>
<path d="M158.9 171.3l-.2 .2 .2 .3M161.4 168.5v1.2M161.4 169l.4-.1 .2 .2-.1 .6h-.5M162.5 169.3l.6-.1-.1-.2-.3-.1-.2 .2 .1 .6h.4M164.1 169l-.3-.1-.2 .2v.2l.5 .1v.3h-.5M164.5 168.9h.5M164.7 168.5v1.1l.3 .1M165.4 168.9l.1 .8h.3l.1-.1M165.5 168.5v.1M165.9 168.5v.1M165.9 168.9v.8M167.1 169l-.4-.1-.2 .2 .1 .6h.5"/>
<path d="M167.6 168.5v1.2M167.8 169.3l.3 .4M168.1 168.9l-.5 .5M168.6 169.3l.6-.1-.1-.2-.3-.1-.2 .2 .1 .6h.4M169.8 168.9v.8M169.8 169l.1-.1 .3 .1 .1 .7M170.9 169.6v.1M114.3 181.6h14v29.2h-14zM154.4 207.7l.2 .1h.4M154.4 207.2l.2-.2 .5 .2v.1l-.7 .1M155.6 207v.8M156 207l-.4 .2"/>
<path d="M158.9 209.4l-.2 .2 .2 .3M161.4 207.1l.4-.1 .2 .2-.1 .6h-.5M161.4 206.6v1.2M162.5 207.4l.6-.1-.1-.2-.3-.1-.2 .2 .1 .6h.4M164.1 207.1l-.3-.1-.2 .2v.2l.5 .1v.3h-.5M164.5 207h.5M164.7 206.6v1.1l.3 .1M165.4 207l.1 .8h.3l.1-.1M165.5 206.6v.1M165.9 206.6v.1M165.9 207v.8M167.1 207.1l-.4-.1-.2 .2 .1 .6h.5"/>
<path d="M167.6 206.6v1.2M167.8 207.4l.3 .4M168.1 207l-.5 .5M168.6 207.4l.6-.1-.1-.2-.3-.1-.2 .2 .1 .6h.4M169.8 207.1l.1-.1 .3 .1 .1 .7M169.8 207v.8M170.9 207.7v.1M191.9 219.5l-.1 .2M196.8 219.1l.3 .1v.2l-.4 .1M196.8 218.7h.3M218.8 219.9l.2 .1M219 218.7l-.2 .2v.4l.2 .2"/>
<path d="M229.1 218.7l.2 .8 .2-.6M237.2 218.7h-.3l-.2 .2 .5 .4M237.2 219.4l-.2 .1h-.3"/>
</g>
<g fill="none" stroke="#0000c2" stroke-width=".19" stroke-dasharray="1.7 .6">
<path d="M113 36.8h64.8v48.3h-64.8zM185.4 47h41.9v22.9h-41.9zM245.6 45.5h35.1v28.2h-35.1zM176.5 95.3h55.9v93.9h-55.9zM245.9 87.4h24.1v26.6h-24.1zM288.3 81.3h24.1v22.8h-24.1zM110.5 100.3h26.7v30.5h-26.7zM144.8 104.1h22.8v30.5h-22.8zM281.9 114.3h35.6v39.4h-35.6zM96.5 143.5h76.2v29.2h-76.2zM234.9 166.4h38.1v25.4h-38.1zM283.2 162.6h30.5v22.8h-30.5z"/>
<path d="M96.5 181.6h76.2v29.2h-76.2zM184.1 194.3h57.2v22.9h-57.2zM100.3 217.2h50.8v26.6h-50.8z"/>
</g>
<g fill="#009600" stroke="#009600" stroke-width=".19">
<circle cx="201.9" cy="55.9" r=".46"/>
<circle cx="261.6" cy="57.2" r=".46"/>
<circle cx="201.9" cy="62.2" r=".46"/>
<circle cx="266.7" cy="62.2" r=".46"/>
<circle cx="236.2" cy="205.7" r=".46"/>
<circle cx="218.4" cy="208.3" r=".46"/>
<circle cx="179.1" cy="181.6" r=".46"/>
<circle cx="218.4" cy="205.7" r=".46"/>
<circle cx="200.7" cy="205.7" r=".46"/>
<circle cx="200.7" cy="203.2" r=".46"/>
<circle cx="236.2" cy="203.2" r=".46"/>
<circle cx="179.1" cy="179.1" r=".46"/>
<circle cx="238.8" cy="179.1" r=".46"/>
<circle cx="251.5" cy="181.6" r=".46"/>
<circle cx="119.4" cy="167.6" r=".46"/>
<circle cx="116.8" cy="160" r=".46"/>
<circle cx="144.8" cy="45.7" r=".46"/>
<circle cx="153.7" cy="45.7" r=".46"/>
<circle cx="163.8" cy="57.2" r=".46"/>
<circle cx="119.4" cy="188" r=".46"/>
<circle cx="119.4" cy="205.7" r=".46"/>
<circle cx="123.2" cy="195.6" r=".46"/>
<circle cx="116.8" cy="198.1" r=".46"/>
<circle cx="115.6" cy="226.1" r=".46"/>
<circle cx="134.6" cy="232.4" r=".46"/>
<circle cx="129.5" cy="232.4" r=".46"/>
<circle cx="119.4" cy="149.9" r=".46"/>
<circle cx="123.2" cy="157.5" r=".46"/>
<circle cx="151.1" cy="72.4" r=".46"/>
<circle cx="163.8" cy="59.7" r=".46"/>
<circle cx="142.2" cy="71.1" r=".46"/>
</g>
<g font-size="2.8" fill="#840000">
<text x="292" y="265.1">Title:</text>
<text x="301.6" y="265.1">PREN2</text>
<text x="313.8" y="265.1">Verteiler</text>
<text x="328.6" y="265.1">Board</text>
</g>
<g font-size="2.1" fill="#840000">
<text x="292" y="274.7">File:</text>
<text x="292" y="270.2">Sheet:</text>
<text x="298.1" y="274.7">Pren2_uC_Header.kicad_sch</text>
<text x="358" y="275">Rev:</text>
<text x="358" y="270.2">Id:</text>
<text x="362.1" y="270.2">1/1</text>
<text x="364.4" y="275">V0.1</text>
<text x="380" y="270.5">HSLU</text>
<text x="292" y="279.2">Date:</text>
<text x="299" y="279.2">2025-02-26</text>
<text x="358" y="279.2">Size:</text>
<text x="364.6" y="279.2">A3</text>
<text x="292" y="283.7">KiCad</text>
<text x="299.7" y="283.7">E.D.A.</text>
<text x="307.3" y="283.7">9.0.0</text>
</g>
<g font-size="1.8" fill="#840000">
<text x="35" y="11.9">1</text>
<text x="85" y="11.9">2</text>
<text x="135" y="11.9">3</text>
<text x="185" y="11.9">4</text>
<text x="235" y="11.9">5</text>
<text x="285" y="11.9">6</text>
<text x="335" y="11.9">7</text>
<text x="385" y="11.9">8</text>
<text x="10.3" y="35.9">A</text>
<text x="408.3" y="35.9">A</text>
<text x="10.3" y="85.9">B</text>
<text x="297.2" y="89.3">Conn_01x03_Pin</text>
<text x="408.2" y="85.9">B</text>
<text x="10.3" y="135.9">C</text>
<text x="408.2" y="135.9">C</text>
<text x="10.3" y="185.9">D</text>
<text x="408.2" y="185.9">D</text>
<text x="10.3" y="235.9">E</text>
<text x="408.3" y="235.9">E</text>
<text x="10.3" y="285.9">F</text>
<text x="35" y="286.9">1</text>
<text x="85" y="286.9">2</text>
<text x="135" y="286.9">3</text>
<text x="185" y="286.9">4</text>
<text x="235" y="286.9">5</text>
<text x="285" y="286.9">6</text>
<text x="335" y="286.9">7</text>
<text x="385" y="286.9">8</text>
<text x="408.3" y="285.9">F</text>
</g>
<g font-size="1.8" fill="#0000c2">
<text x="112.9" y="36.4">Raspberry</text>
<text x="123.5" y="36.4">Pi</text>
<text x="126.5" y="36.4">Power</text>
<text x="185.2" y="46.8">Board</text>
<text x="191.9" y="46.8">Power</text>
<text x="198.7" y="46.8">Connector</text>
<text x="245.7" y="45.1">DC/DC</text>
<text x="251.8" y="43">3.3V</text>
<text x="253.3" y="45.1">Converter</text>
<text x="288" y="80.6">Servomotor</text>
<text x="299.9" y="80.6">PWM Ausgang</text>
<text x="245.3" y="87">Spare</text>
<text x="251.8" y="87">I/O</text>
<text x="176.3" y="94.8">Tiny</text>
<text x="181.2" y="94.8">K22</text>
<text x="186.1" y="94.8">Header</text>
<text x="110.3" y="100.2">Liniensensor</text>
<text x="144.7" y="103.7">Spare</text>
<text x="151.3" y="103.7">Spetzial</text>
<text x="160.1" y="103.7">I/O</text>
<text x="281.6" y="113.9">Motor</text>
<text x="288.1" y="113.9">PWM Ausgang</text>
<text x="96.7" y="142.9">Encodereingang</text>
<text x="112.9" y="142.9">Links</text>
<text x="235.2" y="166.2">UART Anschluss</text>
<text x="283" y="162.2">Distanzsensoranschluss</text>
<text x="95.9" y="181">Encodereingang</text>
<text x="112.1" y="181">Rechts</text>
<text x="183.5" y="194.2">Spannungspins</text>
<text x="100.6" y="216.5">Endschaltereingang</text>
</g>
<g font-size="1.8" fill="#006464">
<text x="130.9" y="39.9">J5</text>
<text x="112.8" y="42.3">USB_C_Receptacle_Molex_216990-0001</text>
<text x="132.8" y="46.6">VBUS</text>
<text x="151.6" y="42.5">+5F</text>
<text x="134.9" y="49.1">D-</text>
<text x="134.9" y="51.7">D-</text>
<text x="159" y="52.6">PWR_FLAG</text>
<text x="199.9" y="50.1">+5V</text>
<text x="251.6" y="53.8">J12</text>
<text x="258.7" y="51.3">+3.3V</text>
<text x="264.7" y="51.3">+5V</text>
<text x="132.7" y="59.3">SBU1</text>
<text x="134.9" y="54.2">D+</text>
<text x="134.9" y="56.7">D+</text>
<text x="146.3" y="58.1">R17</text>
<text x="155.2" y="58.1">R16</text>
<text x="173.4" y="58.1">J7</text>
<text x="186.6" y="56.7">PWR_FLAG</text>
<text x="207.7" y="59.3">J9</text>
<text x="245.5" y="56.2">Conn_01x04_Pin</text>
<text x="264.8" y="58">PWR_FLAG</text>
<text x="132.7" y="61.8">SBU2</text>
<text x="134" y="64.4">CC1</text>
<text x="146.3" y="60.5">10k</text>
<text x="155.2" y="60.5">10k</text>
<text x="159" y="66">PWR_FLAG</text>
<text x="186.6" y="63.1">PWR_FLAG</text>
<text x="207.7" y="61.8">Conn_01x02_Pin</text>
<text x="131.1" y="72">SHIELD</text>
<text x="133.8" y="69.4">GND</text>
<text x="134" y="66.9">CC2</text>
<text x="177.4" y="66.8" transform="rotate(-90 177.4 66.8)">Conn_01x02_Pin</text>
<text x="199.9" y="68.6">GND</text>
<text x="258.3" y="71.2">GND</text>
<text x="148.5" y="77.4">GND2</text>
<text x="295.1" y="84.4">+5V</text>
<text x="302.4" y="86.8">J17</text>
<text x="177" y="97.1">+5V</text>
<text x="190.6" y="99.5">TinyK22_v1.3</text>
<text x="195.5" y="97">U1</text>
<text x="261.1" y="100">J13</text>
<text x="295.1" y="101.6">GND</text>
<text x="117.7" y="102.1">+3.3V</text>
<text x="119.8" y="107">Conn_01x07_Pin</text>
<text x="126.4" y="104.6">J4</text>
<text x="150.6" y="107.1">J6</text>
<text x="184.7" y="103.7">+5V</text>
<text x="184.7" y="106.3">+3V3</text>
<text x="204.3" y="103.7">PTA1</text>
<text x="204.3" y="106.3">PTA2</text>
<text x="261.1" y="102.4">Conn_01x09_Pin</text>
<text x="143.9" y="109.6">Conn_01x08_Pin</text>
<text x="153.6" y="110.2">1</text>
<text x="184.7" y="108.8">VBAT</text>
<text x="184.7" y="113.9">ADCx_DPy</text>
<text x="203.1" y="113.9">PTA12</text>
<text x="203.3" y="108.8">PTA4*</text>
<text x="204.3" y="111.4">PTA5</text>
<text x="184.7" y="116.4">ADCx_DMy</text>
<text x="184.7" y="119">ADCx_DMy</text>
<text x="203.1" y="116.4">PTA13</text>
<text x="293.5" y="119.8">J16</text>
<text x="300.2" y="117.4">+5V</text>
<text x="184.7" y="121.5">ADCx_DPy</text>
<text x="204.1" y="121.5">PTB0</text>
<text x="204.1" y="124.1">PTB1</text>
<text x="287.4" y="122.3">Conn_01x04_Pin</text>
<text x="118.6" y="129.6">GND</text>
<text x="184.7" y="126.6">VREFH</text>
<text x="184.7" y="129.1">VREFL</text>
<text x="202.9" y="131.7">PTB16</text>
<text x="204.1" y="126.6">PTB2</text>
<text x="204.1" y="129.1">PTB3</text>
<text x="184.7" y="134.2">VREF_OUT</text>
<text x="184.7" y="136.8">DAC_OUT</text>
<text x="202.9" y="134.2">PTB17</text>
<text x="202.9" y="136.8">PTB18</text>
<text x="300.2" y="137.2">GND</text>
<text x="202.9" y="139.3">PTB19</text>
<text x="303" y="140.3">J18</text>
<text x="108.8" y="149.1">+3.3V</text>
<text x="116.4" y="146.6">+3.3V</text>
<text x="202.9" y="149.5">PTC10</text>
<text x="204.1" y="144.4">PTC8</text>
<text x="204.1" y="146.9">PTC9</text>
<text x="301.5" y="146.9">Conn_01x02_Pin</text>
<text x="96.9" y="154">Conn_01x04_Pin</text>
<text x="103.6" y="151.6">J1</text>
<text x="118.4" y="153.3">R1</text>
<text x="118.4" y="155.7">10k</text>
<text x="124.7" y="153.3">R5</text>
<text x="124.7" y="155.7">10k</text>
<text x="130.1" y="153.4">R11</text>
<text x="130.3" y="155.9">10k</text>
<text x="202.9" y="152">PTC11</text>
<text x="204.1" y="157.1">PTD0</text>
<text x="204.1" y="159.6">PTD1</text>
<text x="130" y="162.7">10k</text>
<text x="130.1" y="164.9">R12</text>
<text x="204.1" y="162.2">PTD2</text>
<text x="204.1" y="164.7">PTD3</text>
<text x="204.1" y="167.2">PTD4</text>
<text x="289.7" y="166.8">J15</text>
<text x="296.4" y="164.4">+5V</text>
<text x="109.7" y="169">GND</text>
<text x="117.3" y="171.5">GND</text>
<text x="204.1" y="169.8">PTD5</text>
<text x="204.1" y="172.3">PTD6</text>
<text x="235.8" y="168.2">+3.3V</text>
<text x="240.3" y="173.6">R18</text>
<text x="248.5" y="168.2">+3.3V</text>
<text x="253" y="173.6">R19</text>
<text x="283.6" y="169.2">Conn_01x04_Pin</text>
<text x="184.7" y="177.4">GND</text>
<text x="184.7" y="179.9">GND</text>
<text x="204.1" y="174.9">PTD7</text>
<text x="204.2" y="179.9">PTE0</text>
<text x="240.3" y="176.1">10k</text>
<text x="253" y="176.1">10k</text>
<text x="259.1" y="178.2">Conn_01x03_Pin</text>
<text x="262.8" y="178.8">1</text>
<text x="264.3" y="175.7">J14</text>
<text x="116.4" y="184.7">+3.3V</text>
<text x="184.7" y="182.5">GND</text>
<text x="204.2" y="182.5">PTE1</text>
<text x="296.4" y="184.2">GND</text>
<text x="103.6" y="189.7">J2</text>
<text x="108.8" y="187.2">+3.3V</text>
<text x="118.4" y="191.4">R3</text>
<text x="124.7" y="191.4">R7</text>
<text x="130.1" y="191.5">R13</text>
<text x="177" y="188">GND</text>
<text x="257" y="190.5">GND</text>
<text x="96.9" y="192.1">Conn_01x04_Pin</text>
<text x="118.4" y="193.8">10k</text>
<text x="124.7" y="193.8">10k</text>
<text x="130.3" y="194">10k</text>
<text x="198.6" y="197.4">+5V</text>
<text x="233.3" y="197.4">+3.3V</text>
<text x="130" y="200.8">10k</text>
<text x="130.1" y="203">R14</text>
<text x="184.9" y="202.3">Conn_01x03_Pin</text>
<text x="192.5" y="199.8">J8</text>
<text x="202.7" y="202.3">Conn_01x03_Pin</text>
<text x="209.7" y="199.8">J10</text>
<text x="220.5" y="202.3">Conn_01x03_Pin</text>
<text x="227.4" y="199.8">J11</text>
<text x="109.7" y="207.1">GND</text>
<text x="117.3" y="209.6">GND</text>
<text x="216.4" y="214.7">GND</text>
<text x="112.6" y="220.3">+3.3V</text>
<text x="100.7" y="225.1">Conn_01x04_Pin</text>
<text x="107.4" y="222.7">J3</text>
<text x="121.7" y="227">0Ohm</text>
<text x="123.1" y="224.6">R9</text>
<text x="122.5" y="232.2">R10</text>
<text x="121.7" y="234.6">0Ohm</text>
<text x="136.2" y="237">10k</text>
<text x="136.2" y="234.6">R15</text>
<text x="132.6" y="241.3">GND</text>
</g>
<g font-size="1.8" fill="#a90000">
<text x="138.4" y="45.5">A4</text>
<text x="138.4" y="50.5">B7</text>
<text x="138.4" y="48">A7</text>
<text x="138.4" y="53.1">A6</text>
<text x="138.4" y="55.6">B6</text>
<text x="138.4" y="58.2">A8</text>
<text x="168.8" y="56.9">1</text>
<text x="168.8" y="59.4">2</text>
<text x="203.1" y="58.2">1</text>
<text x="255.2" y="56.9">1</text>
<text x="255.2" y="59.4">2</text>
<text x="138.4" y="60.7">B8</text>
<text x="138.4" y="65.8">B5</text>
<text x="138.4" y="63.2">A5</text>
<text x="203.1" y="60.7">2</text>
<text x="255.2" y="62">3</text>
<text x="255.2" y="64.5">4</text>
<text x="138.4" y="70.9">S1</text>
<text x="138.4" y="68.3">A1</text>
<text x="256.5" y="89.9">1</text>
<text x="300.9" y="89.9">1</text>
<text x="256.5" y="92.5">2</text>
<text x="256.5" y="95">3</text>
<text x="300.9" y="92.5">2</text>
<text x="300.9" y="95">3</text>
<text x="256.5" y="97.5">4</text>
<text x="256.5" y="100.1">5</text>
<text x="124.4" y="107.7">1</text>
<text x="181.6" y="102.6">42</text>
<text x="181.6" y="105.2">41</text>
<text x="182.2" y="107.7">7</text>
<text x="209.5" y="107.7">10</text>
<text x="210.1" y="102.6">8</text>
<text x="210.1" y="105.2">9</text>
<text x="256.5" y="102.6">6</text>
<text x="256.5" y="105.2">7</text>
<text x="256.5" y="107.7">8</text>
<text x="124.4" y="110.2">2</text>
<text x="124.4" y="112.8">3</text>
<text x="153.6" y="112.8">2</text>
<text x="182.2" y="112.8">1</text>
<text x="256.5" y="110.2">9</text>
<text x="124.4" y="115.3">4</text>
<text x="124.4" y="117.9">5</text>
<text x="153.6" y="115.3">3</text>
<text x="153.6" y="117.9">4</text>
<text x="181.6" y="117.9">39</text>
<text x="182.2" y="115.3">2</text>
<text x="124.4" y="120.4">6</text>
<text x="124.4" y="122.9">7</text>
<text x="153.6" y="120.4">5</text>
<text x="153.6" y="122.9">6</text>
<text x="153.6" y="125.5">7</text>
<text x="181.6" y="120.4">38</text>
<text x="182.2" y="125.5">3</text>
<text x="209.5" y="120.4">14</text>
<text x="209.5" y="122.9">15</text>
<text x="297.1" y="122.9">1</text>
<text x="297.1" y="125.5">2</text>
<text x="153.6" y="128">8</text>
<text x="182.2" y="128">4</text>
<text x="209.5" y="128">17</text>
<text x="297.1" y="128">3</text>
<text x="297.1" y="130.6">4</text>
<text x="182.2" y="133.1">5</text>
<text x="182.2" y="135.6">6</text>
<text x="303.5" y="142">1</text>
<text x="209.5" y="148.3">26</text>
<text x="303.5" y="144.5">2</text>
<text x="106.6" y="154.7">1</text>
<text x="209.5" y="150.9">27</text>
<text x="106.6" y="157.2">2</text>
<text x="106.6" y="159.8">3</text>
<text x="106.6" y="162.3">4</text>
<text x="209.5" y="163.6">31</text>
<text x="293.3" y="169.9">1</text>
<text x="293.3" y="172.5">2</text>
<text x="181.6" y="176.3">40</text>
<text x="181.6" y="178.8">22</text>
<text x="293.3" y="175">3</text>
<text x="293.3" y="177.5">4</text>
<text x="181.6" y="181.4">21</text>
<text x="262.8" y="181.4">2</text>
<text x="262.8" y="183.9">3</text>
<text x="106.6" y="192.8">1</text>
<text x="106.6" y="195.3">2</text>
<text x="106.6" y="197.9">3</text>
<text x="106.6" y="200.4">4</text>
<text x="195.5" y="202.9">1</text>
<text x="213.3" y="202.9">1</text>
<text x="231.1" y="202.9">1</text>
<text x="195.5" y="205.5">2</text>
<text x="195.5" y="208">3</text>
<text x="213.3" y="205.5">2</text>
<text x="213.3" y="208">3</text>
<text x="231.1" y="205.5">2</text>
<text x="231.1" y="208">3</text>
<text x="110.4" y="225.8">1</text>
<text x="110.4" y="228.3">2</text>
<text x="110.4" y="230.9">3</text>
<text x="110.4" y="233.4">4</text>
</g>
<g font-size="1.8" fill="#ff9500">
<text x="114" y="82.7">GND nicht</text>
<text x="124.9" y="82.7">mit</text>
<text x="125.8" y="80.6">25W</text>
<text x="129.1" y="82.7">anderen</text>
<text x="130.8" y="80.6">(5V,</text>
<text x="135.8" y="80.6">5A)</text>
<text x="140.1" y="80.6">Wird</text>
<text x="145.2" y="80.6">da</text>
<text x="148.7" y="80.6">max</text>
<text x="153.7" y="80.6">fliessen.</text>
<text x="160.9" y="82.7">(GND-Loops)</text>
<text x="134.3" y="84.7">&quot;Seperates</text>
<text x="145.7" y="84.7">Board&quot;</text>
<text x="288" y="106.5">Funktion</text>
<text x="297.2" y="106.5">in</text>
<text x="300.1" y="106.5">Pren</text>
<text x="305.6" y="106.5">1</text>
<text x="308" y="106.5">getestet</text>
<text x="129.4" y="170">Jeh</text>
<text x="129.7" y="172.1">Es</text>
<text x="133.1" y="172.1">wurde</text>
<text x="133.8" y="170">nach</text>
<text x="139.5" y="170">Quadraturencoder</text>
<text x="139.7" y="172.1">ein</text>
<text x="143.7" y="172.1">Open</text>
<text x="149.6" y="172.1">Collector</text>
<text x="157.6" y="170">Typ</text>
<text x="159.4" y="172.1">angenommen</text>
<text x="129.4" y="208.1">Jeh</text>
<text x="133.8" y="208.1">nach</text>
<text x="139.5" y="208.1">Quadraturencoder</text>
<text x="157.6" y="208.1">Typ</text>
<text x="129.7" y="210.2">Es</text>
<text x="133.1" y="210.2">wurde</text>
<text x="139.7" y="210.2">ein</text>
<text x="143.7" y="210.2">Open</text>
<text x="149.6" y="210.2">Collector</text>
<text x="159.4" y="210.2">angenommen</text>
<text x="184.1" y="219.8">Reserve,</text>
<text x="193.2" y="219.8">falls</text>
<text x="198.6" y="219.8">etwas</text>
<text x="205.1" y="219.8">anderes</text>
<text x="213.7" y="219.8">noch</text>
<text x="219.4" y="219.8">gespiesen</text>
<text x="230" y="219.8">werden</text>
<text x="237.8" y="219.8">soll</text>
</g>
<g font-size="1.8" fill="#0f0f0f">
<text x="289.2" y="92.4">Servo_PWM</text>
<text x="111.5" y="112.7">Line_sns_ML</text>
<text x="112.9" y="110.1">Line_sns_L</text>
<text x="209.5" y="110.2">11 Line_sns_L</text>
<text x="209.5" y="112.8">12 Encoder_R_A</text>
<text x="111.3" y="117.8">Line_sns_MR</text>
<text x="112.5" y="115.2">Line_sns_M</text>
<text x="209.5" y="115.3">13 Encoder_R_B</text>
<text x="112.7" y="120.3">Line_sns_R</text>
<text x="209.5" y="125.5">16 Endschalter</text>
<text x="299.7" y="125.4">DC_Motor_PWM_R</text>
<text x="209.5" y="130.6">18 DC_Motor_Richtung_R</text>
<text x="299.7" y="127.9">DC_Motor_PWM_L</text>
<text x="209.5" y="133.1">19 DC_Motor_Richtung_L</text>
<text x="209.5" y="135.6">20 Encoder_L_A</text>
<text x="209.5" y="138.2">23 Encoder_L_B</text>
<text x="209.5" y="143.3">24 Distanz_sns_Trig</text>
<text x="281.8" y="141.9">DC_Motor_Richtung_R</text>
<text x="209.5" y="145.8">25 Distanz_sns_Echo</text>
<text x="282" y="144.4">DC_Motor_Richtung_L</text>
<text x="209.5" y="156">28 DC_Motor_PWM_R</text>
<text x="138.4" y="159.7">Encoder_L_B</text>
<text x="138.4" y="157.1">Encoder_L_A</text>
<text x="209.5" y="158.5">29 DC_Motor_PWM_L</text>
<text x="209.5" y="161">30 Servo_PWM</text>
<text x="209.5" y="166.1">32 Line_sns_ML</text>
<text x="209.5" y="168.7">33 Line_sns_M</text>
<text x="209.5" y="171.2">34 Line_sns_MR</text>
<text x="209.5" y="173.7">35 Line_sns_R</text>
<text x="295.9" y="172.4">Distanz_sns_Trig</text>
<text x="209.5" y="178.8">36 UART_Tx</text>
<text x="295.9" y="174.9">Distanz_sns_Echo</text>
<text x="209.5" y="181.4">37 UART_Rx</text>
<text x="138.4" y="195.2">Encoder_R_A</text>
<text x="138.4" y="197.8">Encoder_R_B</text>
<text x="138.4" y="232.1">Endschalter</text>
</g>
<g font-size="1.8" fill="#989898">
<text x="118.4" y="163.5">R2</text>
<text x="118.4" y="165.9">10k</text>
<text x="124.7" y="163.5">R6</text>
<text x="124.7" y="165.9">10k</text>
<text x="118.4" y="201.6">R4</text>
<text x="124.7" y="201.6">R8</text>
<text x="118.4" y="204">10k</text>
<text x="124.7" y="204">10k</text>
</g>
</svg>
